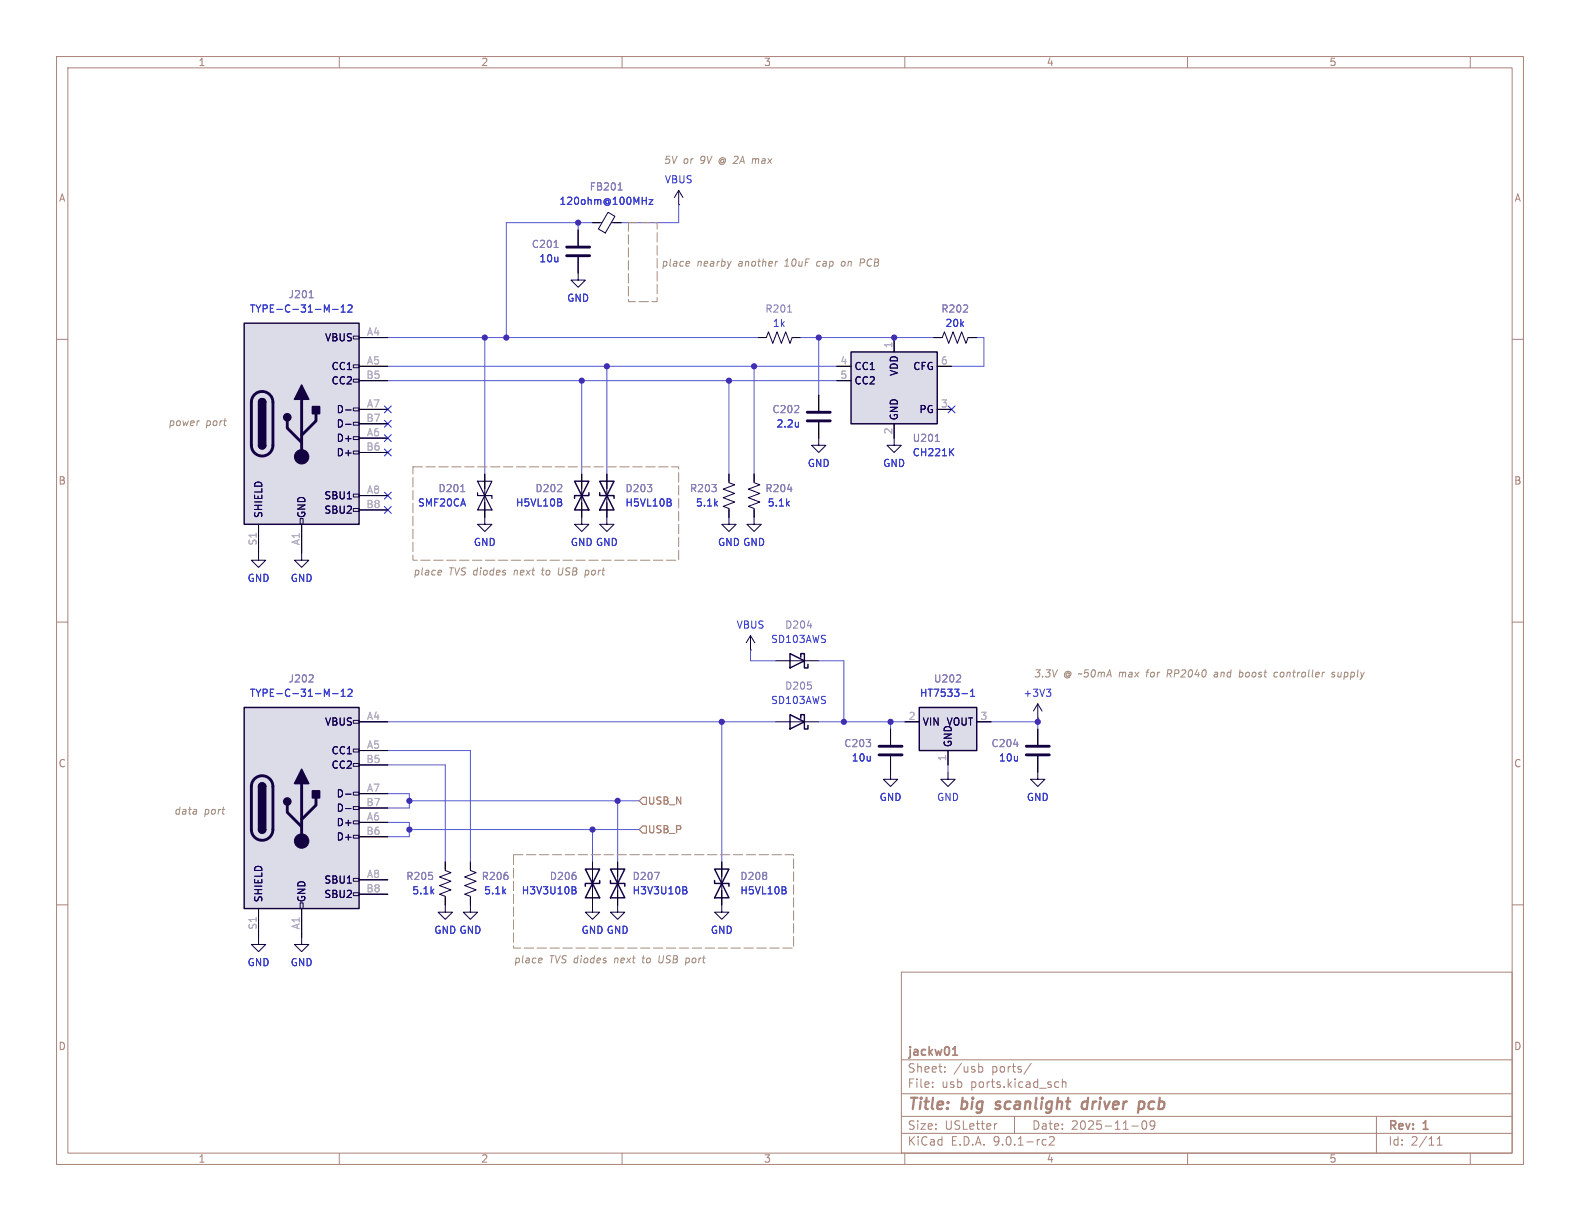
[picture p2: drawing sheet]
<svg xmlns="http://www.w3.org/2000/svg" width="279mm" height="216mm" viewBox="0 0 279 216" stroke-linecap="round" stroke-linejoin="round" font-family="sans-serif">
<g fill="none" stroke="#aa837a" stroke-width=".18">
<path d="M10 10h259.4v195.9h-259.4zM12 12h255.4v191.9h-255.4zM60 10v2M110 10v2M160 10v2M210 10v2M260 10v2M10 60h2M267.4 60h2M10 110h2M267.4 110h2M10 160h2"/>
<path d="M159.4 171.9h108v32h-108zM267.4 160h2M159.4 197.4h108M159.4 193.4h108M159.4 187.4h108M164.9 192.1v.2M164.9 191.4v.1M167.1 189.4v.2M167.1 188.7v.1M173.2 188.6h.3l.3 .3-.1 .5-.5 .2M176.3 198.7l-.3 .1M179.4 197.4v3"/>
<path d="M182.4 188l-1.3 1.9M186.8 191.3l.4 .1M187.2 192.2l-.4 .1M187.9 191.4l.2-.1 .3 .1 .1 .9M187.9 190.8v1.5M200.1 199.1h1.2M202.1 198.3l.2-.1a.81 .81 0 0 1 .6 .6 .81 .81 0 0 1-.3 .8l-.2 .1a.81 .81 0 0 1-.3-1.4zM203.4 198.3v.5l.1 .2 .4 .1 .3-.3M204.1 198.3a.99 .99 0 0 1-.3 1.4h-.3M243.4 197.4v6.5M60 203.9v2M110 203.9v2"/>
<path d="M159.4 200.4h108M160 203.9v2M184.6 201.5l.4 .1M185 202.4l-.4 .1M185.6 201.1l.5-.1 .3 .1v.3l-.9 1.1h.9M210 203.9v2M254.1 202.5h.9M254.1 201.4l.5-.4v1.5M260 203.9v2"/>
</g>
<path d="M176 196l.2 .1M176.2 194.9l-.1 .3 .1 .1M192.3 194.9a.66 .66 0 0 0-1 .3v.5l.1 .3 .2 .1 .6-.1M192.4 194.1l-.2 2M201.7 194.8l.5 .1 .2 .3-.1 .5-.4 .4" fill="none" stroke="#aa837a" stroke-width=".4"/>
<path d="M168.5 186.6h.8M168.7 185.3l.2-.2v1.5" fill="none" stroke="#aa837a" stroke-width=".3"/>
<g fill="none" stroke="#130040" stroke-width=".18">
<path d="M120 33.7l-.7 1.2M120 33.7l.8 1.2M120 33.7v2.5M139.7 116.8h2.5M139.7 127.6h2.5M167.6 136.5v1.3h1.3l-1.3 1.3-1.2-1.3h1.2M183.5 136.5v1.3h1.3l-1.3 1.3-1.3-1.3h1.3M183.5 124.5l-.7 1.2M183.5 124.5l.8 1.2M183.5 124.5v2.5M78.7 153.7v.2l1.1 .4-2.1 .8 2.1 .7-2.1 .8 2.1 .8-2.1 .7 1 .4v.3M83.2 153.7v.2l1 .4-2 .8 2 .7-2 .8 2 .8-2 .7 1 .4v.3"/>
<path d="M78.7 160v1.3h1.3l-1.3 1.3-1.2-1.3h1.2M83.2 160v1.3h1.3l-1.3 1.3-1.3-1.3h1.3"/>
</g>
<path d="M120 36.2h.1M137.2 116.8h2.5M142.2 116.8h2.6M137.2 127.6h2.5M142.2 127.6h2.6M157.5 128.9v2.8M157.5 133.7v2.8M183.5 127h.1M78.7 152.4v1.3M78.7 158.8v1.2M83.2 152.4v1.3M83.2 158.8v1.2" fill="none" stroke="#010022" stroke-width=".18"/>
<path d="M185 121.9h.8l-.4 .4M185.6 122.3l.2 .3v.3l-.2 .2" fill="none" stroke="#353dd0" stroke-width=".18"/>
<path d="M139.7 115.6l2.5 1.2-2.5 1.3zM141.6 116.2v-.6h.6v2.5h.7v-.6M139.7 126.4l2.5 1.2-2.5 1.3zM141.6 127v-.6h.6v2.5h.7v-.6" fill="none" stroke="#130040" stroke-width=".25"/>
<path d="M142.8 110.6h.8" fill="none" stroke="#8d7cb6" stroke-width=".18"/>
<path d="M155.4 132h4.1M155.4 133.5h4.1" fill="none" stroke="#130040" stroke-width=".51"/>
<path d="M43.2 125.1h20.3v35.6h-20.3z" fill="#dcdbe8"/>
<g fill="none" stroke="#130040" stroke-width=".18">
<path d="M144.8 77.5v1.2h1.2l-1.2 1.3-1.3-1.3h1.3M53.3 97.8v1.3h1.3l-1.3 1.2-1.2-1.2h1.2M128.9 91.4v1.3h1.3l-1.3 1.3-1.3-1.3h1.3M133.3 85.1v.2l1.1 .4-2.1 .8 2.1 .7-2.1 .8 2.1 .8-2.1 .7 1 .4v.3M133.3 91.4v1.3h1.3l-1.3 1.3-1.2-1.3h1.2M62.5 127.4h1v.5h-1zM62.5 132.5h1v.5h-1zM62.5 135h1v.5h-1zM53.1 159.6h.5v1.1h-.5zM62.5 140.1h1v.5h-1zM62.5 142.6h1v.5h-1zM62.5 145.2h1v.5h-1z"/>
<path d="M62.5 147.7h1v.5h-1zM62.5 155.3h1v.5h-1zM62.5 157.9h1v.5h-1zM104.8 154.9v2.6M109.2 154.9v2.6M127.6 154.9v2.6M45.7 165.7v1.3h1.3l-1.3 1.3-1.3-1.3h1.3M53.3 165.7v1.3h1.3l-1.3 1.3-1.2-1.3h1.2M104.8 160v1.3h-1.3l1.3 1.3 1.2-1.3h-1.2M109.2 160v1.3h-1.3l1.3 1.3 1.3-1.3h-1.3M127.6 160v1.3h-1.2l1.2 1.3 1.3-1.3h-1.3"/>
</g>
<path d="M43.2 125.1h20.3v35.6h-20.3zM45.7 139.1a.64 .64 0 0 1 .7-.7 .64 .64 0 0 1 .6 .7M45.7 146.7a.64 .64 0 0 0 .7 .6 .64 .64 0 0 0 .6-.6M103.5 153.7l2.5 5.1h-2.5l2.5-5.1zM106 155.7v.5h-2.5v.5M107.9 153.7h2.6l-2.6 5.1h2.6zM107.9 155.7v.5h2.6v.5M126.4 153.7h2.5l-2.5 5.1h2.5zM126.4 155.7v.5h2.5v.5" fill="none" stroke="#130040" stroke-width=".25"/>
<path d="M142.7 72.9h4.1M142.7 74.4h4.1M45 137.7a1.9 1.9 0 0 1 2.1-.4 1.9 1.9 0 0 1 1.2 1.8v7.6a1.91 1.91 0 0 1-1.9 1.9 1.91 1.91 0 0 1-2-1.9l.1-7.8 .1-.6zM53.3 138.6v10.1M50.8 142.4v1.2l2.5 2.6M55.9 141.1v1.3l-2.6 2.5" fill="none" stroke="#130040" stroke-width=".51"/>
<g fill="#130040" stroke="#130040" stroke-width=".25">
<path d="M45.7 139.1h1.3v7.6h-1.3z"/>
<path d="M45.9 138.6a.64 .64 0 0 1 .7-.1 .64 .64 0 0 1 .4 .6h-1.3z"/>
<path d="M45.7 146.7h1.3a.64 .64 0 0 1-.6 .6 .64 .64 0 0 1-.7-.6z"/>
<path d="M53.3 136l1.3 2.6h-2.5z"/>
<path d="M55.2 139.8h1.3v1.3h-1.3z"/>
<circle cx="50.8" cy="141.7" r=".63"/>
</g>
<circle cx="53.3" cy="148.7" r="1.27" fill="#130040" stroke="#130040" stroke-width=".18"/>
<g fill="none" stroke="#010022" stroke-width=".18">
<path d="M144.8 69.9v2.7M144.8 74.7v2.8M133.3 83.8v1.3M133.3 90.2v1.2M63.5 127.6h5.1M63.5 132.7h5.1M63.5 135.3h5.1M63.5 140.3h5.1M63.5 142.9h5.1M63.5 145.4h5.1M63.5 148h5.1M63.5 155.6h5.1"/>
<path d="M63.5 158.1h5.1M104.8 152.4v2.5M104.8 157.5v2.5M109.2 152.4v2.5M109.2 157.5v2.5M127.6 152.4v2.5M127.6 157.5v2.5M45.7 160.7v5M53.3 160.7v5"/>
</g>
<path d="M61.1 140.4h1M61.1 143h1" fill="none" stroke="#15005e" stroke-width=".18"/>
<path d="M139.3 86.5h.8M55.3 119.4l.1 .2-.1 .3-.7 .7h.8M115.7 154.2h.9l-.6 1.3" fill="none" stroke="#8d7cb6" stroke-width=".18"/>
<g fill="none" stroke="#353dd0" stroke-width=".18">
<path d="M141.2 74.7v.8M141.2 75.4h-.1M58.8 122.7h1M60.3 123.1h.8M60.3 122.2l.4-.3v1.2M61.5 122l.5-.1 .3 .3-.8 .9h.8M101.2 156.8l.6 .1v.3l-.2 .2M101.2 157.4h.4M101.6 157.4l.3 .2-.1 .3-.6 .2M120.8 156.8l.6 .1v.3l-.2 .2M120.8 157.4h.4M121.2 157.4l.3 .2-.1 .3-.6 .2"/>
<path d="M138.9 157.5l.1 .1-.1 .4M138.9 156.9v.4"/>
</g>
<path d="M162.6 125.1h10.1v7.6h-10.1z" fill="#dcdbe8"/>
<path d="M162.6 125.1h10.1v7.6h-10.1z" fill="none" stroke="#130040" stroke-width=".25"/>
<path d="M132.7 114.9h.1M160 127.6h2.6M167.6 132.7v2.6M172.7 127.6h2.6M183.5 128.9v2.8M183.5 133.7v2.8" fill="none" stroke="#010022" stroke-width=".18"/>
<path d="M169.8 119.4v.5M169.1 120.6h.8M179.3 131.6h.7" fill="none" stroke="#8d7cb6" stroke-width=".18"/>
<path d="M170.1 122.7h1M171.6 123.1h.8M171.6 122.2l.4-.3v1.2" fill="none" stroke="#353dd0" stroke-width=".18"/>
<path d="M45.7 97.8v1.3h1.3l-1.3 1.2-1.3-1.2h1.3M132.7 112.4l-.7 1.3M132.7 112.4l.8 1.3M132.7 112.4v2.5M157.5 136.5v1.3h1.2l-1.2 1.3-1.3-1.3h1.3" fill="none" stroke="#130040" stroke-width=".18"/>
<path d="M181.5 132h4M181.5 133.5h4" fill="none" stroke="#130040" stroke-width=".51"/>
<path d="M43.2 57.2h20.3v35.5h-20.3z" fill="#dcdbe8"/>
<g fill="none" stroke="#130040" stroke-width=".18">
<path d="M62.5 59.4h1v.5h-1zM102.2 48.3v1.2h1.3l-1.3 1.3-1.2-1.3h1.2M135.3 59.7h.2l.4-1 .8 2 .7-2 .8 2 .7-2 .8 2 .4-1h.2M166.4 59.7h.2l.4-1 .8 2 .7-2 .8 2 .8-2 .7 2 .4-1h.2M62.5 64.5h1v.5h-1zM62.5 67.1h1v.5h-1zM62.5 72.1h1v.5h-1zM62.5 74.7h1v.5h-1zM62.5 77.2h1v.5h-1zM62.5 79.8h1v.5h-1zM158.1 77.5v1.2h1.3l-1.3 1.3-1.3-1.3h1.3M53.1 91.7h.5v1h-.5z"/>
<path d="M62.5 87.4h1v.5h-1zM62.5 89.9h1v.5h-1zM85.7 91.4v1.3h1.3l-1.3 1.3-1.2-1.3h1.2M85.7 86.4v2.5M102.9 91.4v1.3h-1.3l1.3 1.3 1.2-1.3h-1.2M102.9 86.4v2.5M107.3 91.4v1.3h1.3l-1.3 1.3-1.3-1.3h1.3M107.3 86.4v2.5M128.9 85.1v.2l1 .4-2 .8 2 .7-2 .8 2 .8-2 .7 1 .4v.3"/>
</g>
<path d="M43.2 57.2h20.3v35.5h-20.3zM45.7 71.1a.64 .64 0 0 1 .7-.6 .64 .64 0 0 1 .6 .6M45.7 78.7a.64 .64 0 0 0 .7 .7 .64 .64 0 0 0 .6-.7M101.6 85.1l2.5 5.1h-2.5l2.5-5.1zM104.1 87.1v.5h-2.5v.5M106 85.1h2.6l-2.6 5.1h2.6zM106 87.1v.5h2.6v.5" fill="none" stroke="#130040" stroke-width=".25"/>
<path d="M100.2 43.7h4.1M100.2 45.2h4.1M45 69.8a1.9 1.9 0 0 1 2.1-.4 1.9 1.9 0 0 1 1.2 1.7v7.6a1.91 1.91 0 0 1-1.9 1.9 1.91 1.91 0 0 1-2-1.9l.1-7.7 .1-.7zM50.8 74.4v1.3l2.5 2.5M53.3 70.6v10.2M55.9 73.2v1.2l-2.6 2.6" fill="none" stroke="#130040" stroke-width=".51"/>
<g fill="#130040" stroke="#130040" stroke-width=".25">
<path d="M45.7 71.1h1.3v7.6h-1.3z"/>
<path d="M45.9 70.7a.64 .64 0 0 1 .7-.2 .64 .64 0 0 1 .4 .6h-1.3z"/>
<path d="M45.7 78.7h1.3a.64 .64 0 0 1-.6 .7 .64 .64 0 0 1-.7-.7z"/>
<path d="M53.3 68.1l1.3 2.5h-2.5z"/>
<path d="M55.2 71.9h1.3v1.3h-1.3z"/>
<circle cx="50.8" cy="73.8" r=".63"/>
</g>
<circle cx="53.3" cy="80.8" r="1.27" fill="#130040" stroke="#130040" stroke-width=".18"/>
<g fill="none" stroke="#010022" stroke-width=".18">
<path d="M63.5 59.7h5.1M102.2 40.6v2.8M102.2 45.5v2.8M134 59.7h1.3M140.3 59.7h1.3M165.1 59.7h1.3M171.4 59.7h1.3M63.5 64.8h5.1M63.5 67.3h5.1M63.5 72.4h5.1M63.5 74.9h5.1M63.5 77.5h5.1"/>
<path d="M45.7 92.7v5.1M53.3 92.7v5.1M63.5 80h5.1M63.5 87.6h5.1M63.5 90.2h5.1M85.7 83.8v2.6M85.7 88.9v2.5M102.9 83.8v2.6M102.9 88.9v2.5M107.3 83.8v2.6M107.3 88.9v2.5M128.9 83.8v1.3"/>
<path d="M128.9 90.2v1.2"/>
</g>
<path d="M61.1 72.5h1M61.1 75h1" fill="none" stroke="#15005e" stroke-width=".18"/>
<path d="M54.7 52.6h.7M98 43.8h.7M139.3 55.2h.7M81.5 86.9h.7" fill="none" stroke="#8d7cb6" stroke-width=".18"/>
<path d="M58.8 54.7h1M60.3 55.2h.8M60.3 54.3l.4-.4v1.3M61.5 54l.5-.1 .3 .4-.8 .9h.8M99.2 88.9l.1 .2-.1 .3M99.2 88.3v.4M118.6 88.9l.1 .2-.1 .3M118.6 88.3v.4" fill="none" stroke="#353dd0" stroke-width=".18"/>
<path d="M84.5 87.1v.5h2.5v.5M84.5 85.1h2.5l-1.3 2.5zM85.7 87.6l1.3 2.6h-2.5z" fill="none" stroke="#130040" stroke-width=".2"/>
<path d="M150.5 62.2h15.2v12.7h-15.2z" fill="#dcdbe8"/>
<path d="M150.5 62.2h15.2v12.7h-15.2z" fill="none" stroke="#130040" stroke-width=".25"/>
<g fill="none" stroke="#010022" stroke-width=".18">
<path d="M104.8 39.4h1.2M108.6 39.4h1.3M63.5 59.7h5.1M102.2 40.6v2.8M102.2 45.5v2.8M158.1 59.7v2.5M165.1 59.7h1.3M171.4 59.7h1.3M63.5 64.8h5.1M63.5 67.3h5.1M63.5 72.4h5.1M63.5 74.9h5.1"/>
<path d="M63.5 77.5h5.1M144.8 69.9v2.7M144.8 74.7v2.8M148 64.8h2.5M148 67.3h2.5M158.1 74.9v2.6M165.7 64.8h2.6M165.7 72.4h2.6M45.7 92.7v5.1M53.3 92.7v5.1M63.5 80h5.1M63.5 87.6h5.1"/>
<path d="M63.5 90.2h5.1M85.7 83.8v2.6M85.7 88.9v2.5M102.9 83.8v2.6M102.9 88.9v2.5M107.3 83.8v2.6M107.3 88.9v2.5M128.9 83.8v1.3M128.9 90.2v1.2M133.3 83.8v1.3M133.3 90.2v1.2M63.5 127.6h5.1"/>
<path d="M63.5 132.7h5.1M63.5 135.3h5.1M157.5 128.9v2.8M157.5 133.7v2.8M160 127.6h2.6M167.6 132.7v2.6M172.7 127.6h2.6M183.5 128.9v2.8M183.5 133.7v2.8M63.5 140.3h5.1M63.5 142.9h5.1M63.5 145.4h5.1"/>
<path d="M63.5 148h5.1M63.5 155.6h5.1M63.5 158.1h5.1M78.7 152.4v1.3M78.7 158.8v1.2M83.2 152.4v1.3M83.2 158.8v1.2M104.8 152.4v2.5M104.8 157.5v2.5M109.2 152.4v2.5M109.2 157.5v2.5M127.6 152.4v2.5"/>
<path d="M127.6 157.5v2.5M45.7 160.7v5M53.3 160.7v5"/>
</g>
<path d="M109.3 33.6h.7M109.5 32.5l.2-.2v1.3M54.7 52.6h.7M98 43.8h.7M165.4 78h.7M81.5 86.9h.7M139.3 86.5h.8M55.3 119.4l.1 .2-.1 .3-.7 .7h.8M169.8 119.4v.5M169.1 120.6h.8M179.3 131.6h.7M115.7 154.2h.9l-.6 1.3" fill="none" stroke="#8d7cb6" stroke-width=".18"/>
<g fill="none" stroke="#353dd0" stroke-width=".18">
<path d="M113.6 35.5h.7M114.3 34.9v1.2M114.8 35.3h.6l-.6 .8h.6M58.8 54.7h1M60.3 54.3l.4-.4v1.3M60.3 55.2h.8M61.5 54l.5-.1 .3 .4-.8 .9h.8M141.2 74.7v.8M141.2 75.4h-.1M168.1 79.9l.6 .7M168.7 79.3l-.8 .7M99.2 88.9l.1 .2-.1 .3"/>
<path d="M99.2 88.3v.4M118.6 88.9l.1 .2-.1 .3M118.6 88.3v.4M58.8 122.7h1M60.3 123.1h.8M60.3 122.2l.4-.3v1.2M61.5 122l.5-.1 .3 .3-.8 .9h.8M170.1 122.7h1M171.6 122.2l.4-.3v1.2M171.6 123.1h.8M101.2 156.8l.6 .1v.3l-.2 .2M101.2 157.4h.4"/>
<path d="M101.6 157.4l.3 .2-.1 .3-.6 .2M120.8 156.8l.6 .1v.3l-.2 .2M120.8 157.4h.4M121.2 157.4l.3 .2-.1 .3-.6 .2M138.9 157.5l.1 .1-.1 .4M138.9 156.9v.4"/>
</g>
<path d="M106 39.4h.4M107.5 37.5l1.2 .8-1.7 2.9-1.2-.7zM108.1 39.4h.5" fill="none" stroke="#130040" stroke-width=".18"/>
<path d="M113.7 146.1h.6v1.2h-.6l-.7-.6zM113.7 141h.6v1.2h-.6l-.7-.6z" fill="none" stroke="#c67d00" stroke-width=".18"/>
<g fill="none" stroke="#5256d0" stroke-width=".18">
<path d="M102.2 39.4v1.2M104.8 39.4h-15.3v20.3M120 36.2v3.2h-10.1M68.6 59.7h65.4M85.7 59.7v24.1M141.6 59.7h23.5M144.8 59.7v10.2M172.7 59.7h1.3v5.1h-5.7M68.6 64.8h79.4M68.6 67.3h79.4M102.9 67.3v16.5M107.3 64.8v19"/>
<path d="M128.9 67.3v16.5M133.3 64.8v19M132.7 114.9v1.9h4.5M144.8 116.8h4.4v10.8M68.6 127.6h68.6M68.6 132.7h14.6v19.7M68.6 135.3h10.1v17.1M127.6 127.6v24.8M144.8 127.6h15.2M157.5 127.6v1.3M167.6 135.3v1.2M175.3 127.6h8.2"/>
<path d="M183.5 127v1.9M68.6 140.3h3.8v2.6h-3.8M68.6 145.4h3.8v2.6h-3.8M72.4 141.6h40.6M72.4 146.7h40.6M104.8 146.7v5.7M109.2 141.6v10.8"/>
</g>
<g fill="none" stroke="#290eec" stroke-width=".18">
<path d="M68 71.8l1.2 1.2M68 79.4l1.2 1.2M68 74.3l1.2 1.2M68 76.9l1.2 1.2M69.2 71.8l-1.2 1.2M69.2 79.4l-1.2 1.2M69.2 74.3l-1.2 1.2M69.2 76.9l-1.2 1.2M167.7 71.8l1.2 1.2M168.9 71.8l-1.2 1.2M68 87l1.2 1.2M68 89.6l1.2 1.2"/>
<path d="M69.2 87l-1.2 1.2M69.2 89.6l-1.2 1.2"/>
</g>
<g fill="none" stroke="#a4907e" stroke-width=".18">
<path d="M133.1 28.1l-.1 .8M133.2 28.1l-.1 .1M121.6 46.2l.3 .1v.2l-.6 .1M121.8 47l-.1 .1M137.4 46.2h.1M138.7 47.1h.8M148.9 46.3l-.1 .5 .2 .3M152.1 46.5h.5M152.7 45.8h-.5l-.2 1.3M77.7 100.8l.3 .1 .1 .2-.7 .2M77.9 101.6l-.1 .1M95.8 100.8h.4"/>
<path d="M98.8 100.4l-.1 1 .2 .3M103.6 101.7h.2M103.9 100.8l-.3 .1M202.7 118.9h.4M206.4 119.1h.5M206.5 118.4l-.1 1.3M215.2 118.9h-.4M215.2 119.2h-.3l-.2 .2v.2l.4 .1M219.2 118.9h.5M219.3 118.4l-.2 1.3M219.7 119.6l-.5 .1M225.9 118.9h-.4l-.2 .6 .2 .2 .3-.1"/>
<path d="M236 118.9h-.3l-.2 .2 .5 .2-.1 .3h-.4M95.5 169.4l.3 .1v.2l-.6 .1M95.7 170.2l-.1 .1M113.5 169.4h.5M116.6 169l-.1 1 .2 .3M121.4 170.3h.2M121.7 169.4l-.4 .1"/>
</g>
<path d="M111.1 39.4h5.1v13.9h-5.1zM73 82.6h47v16.5h-47zM90.8 151.1h49.5v16.5h-49.5z" fill="none" stroke="#a4907e" stroke-width=".18" stroke-dasharray="1.7 .6"/>
<path d="M61.1 72.5h1M61.1 75h1M61.1 140.4h1M61.1 143h1" fill="none" stroke="#15005e" stroke-width=".18"/>
<g fill="#4026c4" stroke="#4026c4" stroke-width=".18">
<circle cx="104.8" cy="146.7" r=".46"/>
<circle cx="109.2" cy="141.6" r=".46"/>
<circle cx="72.4" cy="146.7" r=".46"/>
<circle cx="72.4" cy="141.6" r=".46"/>
<circle cx="183.5" cy="127.6" r=".46"/>
<circle cx="127.6" cy="127.6" r=".46"/>
<circle cx="149.2" cy="127.6" r=".46"/>
<circle cx="157.5" cy="127.6" r=".46"/>
<circle cx="89.5" cy="59.7" r=".46"/>
<circle cx="85.7" cy="59.7" r=".46"/>
<circle cx="102.2" cy="39.4" r=".46"/>
<circle cx="107.3" cy="64.8" r=".46"/>
<circle cx="102.9" cy="67.3" r=".46"/>
<circle cx="133.3" cy="64.8" r=".46"/>
<circle cx="128.9" cy="67.3" r=".46"/>
<circle cx="144.8" cy="59.7" r=".46"/>
<circle cx="158.1" cy="59.7" r=".46"/>
</g>
<g font-size="2.8" fill="#aa837a">
<text x="160.4" y="196.8">Title:</text>
<text x="170.1" y="196.8">big</text>
<text x="177" y="196.8">scanlight</text>
<text x="193" y="196.8">driver</text>
<text x="203.8" y="196.8">pcb</text>
</g>
<g font-size="2.1" fill="#aa837a">
<text x="160.4" y="189.9">Sheet:</text>
<text x="160.4" y="187.1">jackw01</text>
<text x="168.6" y="189.9">/usb</text>
<text x="175.4" y="189.9">ports/</text>
<text x="160.4" y="192.6">File:</text>
<text x="166.5" y="192.6">usb</text>
<text x="171.7" y="192.6">ports.kicad_sch</text>
<text x="160.4" y="202.8">KiCad</text>
<text x="160.4" y="200">Size:</text>
<text x="167.1" y="200">USLetter</text>
<text x="168.1" y="202.8">E.D.A.</text>
<text x="175.7" y="202.8">9.0.1-rc2</text>
<text x="182.4" y="200">Date:</text>
<text x="189.4" y="200">2025-11-09</text>
<text x="245.4" y="200.2">Rev:</text>
<text x="245.4" y="202.8">Id:</text>
<text x="249.5" y="202.8">2/11</text>
<text x="251.8" y="200.2">1</text>
</g>
<g font-size="1.8" fill="#aa837a">
<text x="35" y="11.9">1</text>
<text x="85" y="11.9">2</text>
<text x="135" y="11.9">3</text>
<text x="185" y="11.9">4</text>
<text x="235" y="11.9">5</text>
<text x="10.3" y="35.9">A</text>
<text x="267.7" y="35.9">A</text>
<text x="10.3" y="85.9">B</text>
<text x="267.7" y="85.9">B</text>
<text x="10.3" y="135.9">C</text>
<text x="267.7" y="135.9">C</text>
<text x="10.3" y="185.9">D</text>
<text x="267.7" y="185.9">D</text>
<text x="35" y="205.8">1</text>
<text x="85" y="205.8">2</text>
<text x="135" y="205.8">3</text>
<text x="185" y="205.8">4</text>
<text x="235" y="205.8">5</text>
</g>
<g font-size="1.8" fill="#a4907e">
<text x="117.3" y="29.2">5V or</text>
<text x="123.9" y="29.2">9V @ 2A</text>
<text x="133.6" y="29.2">max</text>
<text x="116.9" y="47.3">place</text>
<text x="123.2" y="47.3">nearby</text>
<text x="130.6" y="47.3">another</text>
<text x="139" y="47.3">10uF</text>
<text x="144.8" y="47.3">cap</text>
<text x="149.4" y="47.3">on</text>
<text x="152.9" y="47.3">PCB</text>
<text x="29.7" y="75.5">power</text>
<text x="36.4" y="75.5">port</text>
<text x="73" y="102">place</text>
<text x="79.3" y="102">TVS diodes</text>
<text x="91.1" y="102">next</text>
<text x="96.3" y="102">to</text>
<text x="99.3" y="102">USB</text>
<text x="104.3" y="102">port</text>
<text x="182.7" y="120">3.3V</text>
<text x="188" y="120">@ ~50mA</text>
<text x="198.1" y="120">max</text>
<text x="203.2" y="120">for</text>
<text x="207" y="120">RP2040</text>
<text x="215.5" y="120">and</text>
<text x="220.2" y="120">boost</text>
<text x="226.5" y="120">controller</text>
<text x="236.9" y="120">supply</text>
<text x="30.7" y="144.3">data</text>
<text x="36.1" y="144.3">port</text>
<text x="90.8" y="170.5">place</text>
<text x="97.1" y="170.5">TVS diodes</text>
<text x="108.9" y="170.5">next</text>
<text x="114" y="170.5">to</text>
<text x="117.1" y="170.5">USB</text>
<text x="122.1" y="170.5">port</text>
</g>
<g font-size="1.8" fill="#8d7cb6">
<text x="104.2" y="33.9">FB201</text>
<text x="93.9" y="44">C201</text>
<text x="50.9" y="52.9">J201</text>
<text x="135.2" y="55.5">R201</text>
<text x="166.4" y="55.5">R202</text>
<text x="136.5" y="73.3">C202</text>
<text x="161.3" y="78.3">U201</text>
<text x="77.4" y="87.2">D201</text>
<text x="94.6" y="87.2">D202</text>
<text x="110.5" y="87.2">D203</text>
<text x="121.9" y="87.2">R203</text>
<text x="135.2" y="87.2">R204</text>
<text x="138.7" y="111.4">D204</text>
<text x="50.9" y="120.9">J202</text>
<text x="138.7" y="122.1">D205</text>
<text x="165.1" y="120.9">U202</text>
<text x="149.2" y="132.3">C203</text>
<text x="175.2" y="132.3">C204</text>
<text x="71.7" y="155.8">R205</text>
<text x="85.1" y="155.8">R206</text>
<text x="97.1" y="155.8">D206</text>
<text x="111.8" y="155.8">D207</text>
<text x="130.8" y="155.8">D208</text>
</g>
<g font-size="1.8" fill="#353dd0">
<text x="117.5" y="32.6">VBUS</text>
<text x="98.8" y="36.4">120ohm@100MHz</text>
<text x="95.3" y="46.6">10u</text>
<text x="100.2" y="53.6">GND</text>
<text x="44.1" y="55.5">TYPE-C-31-M-12</text>
<text x="136.6" y="58">1k</text>
<text x="167.1" y="58">20k</text>
<text x="137.2" y="75.8">2.2u</text>
<text x="142.7" y="82.8">GND</text>
<text x="156.1" y="82.8">GND</text>
<text x="161.3" y="80.9">CH221K</text>
<text x="73.8" y="89.8">SMF20CA</text>
<text x="91.1" y="89.8">H5VL10B</text>
<text x="110.5" y="89.8">H5VL10B</text>
<text x="123" y="89.8">5.1k</text>
<text x="135.7" y="89.8">5.1k</text>
<text x="83.7" y="96.7">GND</text>
<text x="100.8" y="96.7">GND GND</text>
<text x="126.9" y="96.7">GND GND</text>
<text x="43.7" y="103.1">GND</text>
<text x="51.3" y="103.1">GND</text>
<text x="130.2" y="111.4">VBUS</text>
<text x="136.3" y="113.9">SD103AWS</text>
<text x="44.1" y="123.4">TYPE-C-31-M-12</text>
<text x="136.3" y="124.7">SD103AWS</text>
<text x="162.6" y="123.4">HT7533-1</text>
<text x="180.9" y="123.4">+3V3</text>
<text x="150.5" y="134.8">10u</text>
<text x="176.6" y="134.8">10u</text>
<text x="155.4" y="141.8">GND</text>
<text x="165.6" y="141.8">GND</text>
<text x="181.5" y="141.8">GND</text>
<text x="72.8" y="158.3">5.1k</text>
<text x="85.5" y="158.3">5.1k</text>
<text x="92.2" y="158.3">H3V3U10B</text>
<text x="111.8" y="158.3">H3V3U10B</text>
<text x="130.8" y="158.3">H5VL10B</text>
<text x="76.7" y="165.3">GND GND</text>
<text x="102.7" y="165.3">GND GND</text>
<text x="125.6" y="165.3">GND</text>
<text x="43.7" y="171">GND</text>
<text x="51.3" y="171">GND</text>
</g>
<g font-size="1.8" fill="#b4afbe">
<text x="64.8" y="59.4">A4</text>
<text x="64.8" y="64.5">A5</text>
<text x="148.5" y="64.5">4</text>
<text x="157.9" y="61.7" transform="rotate(-90 157.9 61.7)">1</text>
<text x="166.3" y="64.5">6</text>
<text x="64.7" y="67.1">B5</text>
<text x="148.5" y="67.1">5</text>
<text x="64.7" y="74.7">B7</text>
<text x="64.8" y="72.1">A7</text>
<text x="64.8" y="77.2">A6</text>
<text x="157.9" y="76.9" transform="rotate(-90 157.9 76.9)">2</text>
<text x="166.3" y="72.1">3</text>
<text x="64.7" y="79.8">B6</text>
<text x="64.7" y="89.9">B8</text>
<text x="64.8" y="87.4">A8</text>
<text x="45.5" y="96.6" transform="rotate(-90 45.5 96.6)">S1</text>
<text x="53.1" y="96.5" transform="rotate(-90 53.1 96.5)">A1</text>
<text x="64.8" y="127.4">A4</text>
<text x="160.6" y="127.4">2</text>
<text x="173.3" y="127.4">3</text>
<text x="64.7" y="135">B5</text>
<text x="64.8" y="132.5">A5</text>
<text x="167.4" y="134.7" transform="rotate(-90 167.4 134.7)">1</text>
<text x="64.7" y="142.6">B7</text>
<text x="64.8" y="140.1">A7</text>
<text x="64.7" y="147.7">B6</text>
<text x="64.8" y="145.2">A6</text>
<text x="64.8" y="155.3">A8</text>
<text x="64.7" y="157.9">B8</text>
<text x="45.5" y="164.5" transform="rotate(-90 45.5 164.5)">S1</text>
<text x="53.1" y="164.4" transform="rotate(-90 53.1 164.4)">A1</text>
</g>
<g font-size="1.8" fill="#15005e">
<text x="57.4" y="60.6">VBUS</text>
<text x="58.5" y="65.6">CC1</text>
<text x="151" y="65.6">CC1</text>
<text x="161.4" y="65.6">CFG</text>
<text x="58.5" y="68.2">CC2</text>
<text x="151" y="68.2">CC2</text>
<text x="159" y="66.6" transform="rotate(-90 159 66.6)">VDD</text>
<text x="59.4" y="73.3">D-</text>
<text x="59.4" y="75.8">D-</text>
<text x="159" y="74.4" transform="rotate(-90 159 74.4)">GND</text>
<text x="162.5" y="73.3">PG</text>
<text x="59.4" y="78.3">D+</text>
<text x="59.4" y="80.9">D+</text>
<text x="57.3" y="88.5">SBU1</text>
<text x="46.6" y="91.7" transform="rotate(-90 46.6 91.7)">SHIELD</text>
<text x="54.2" y="91.7" transform="rotate(-90 54.2 91.7)">GND</text>
<text x="57.3" y="91">SBU2</text>
<text x="57.4" y="128.5">VBUS</text>
<text x="163.1" y="128.5">VIN</text>
<text x="167.3" y="128.5">VOUT</text>
<text x="58.5" y="133.6">CC1</text>
<text x="58.5" y="136.1">CC2</text>
<text x="168.5" y="132.2" transform="rotate(-90 168.5 132.2)">GND</text>
<text x="59.4" y="141.2">D-</text>
<text x="59.4" y="143.7">D-</text>
<text x="59.4" y="146.3">D+</text>
<text x="59.4" y="148.8">D+</text>
<text x="46.6" y="159.6" transform="rotate(-90 46.6 159.6)">SHIELD</text>
<text x="54.2" y="159.6" transform="rotate(-90 54.2 159.6)">GND</text>
<text x="57.3" y="156.4">SBU1</text>
<text x="57.3" y="159">SBU2</text>
</g>
<g font-size="1.8" fill="#c67d00">
<text x="114.5" y="142.5">USB_N</text>
<text x="114.5" y="147.5">USB_P</text>
</g>
</svg>
